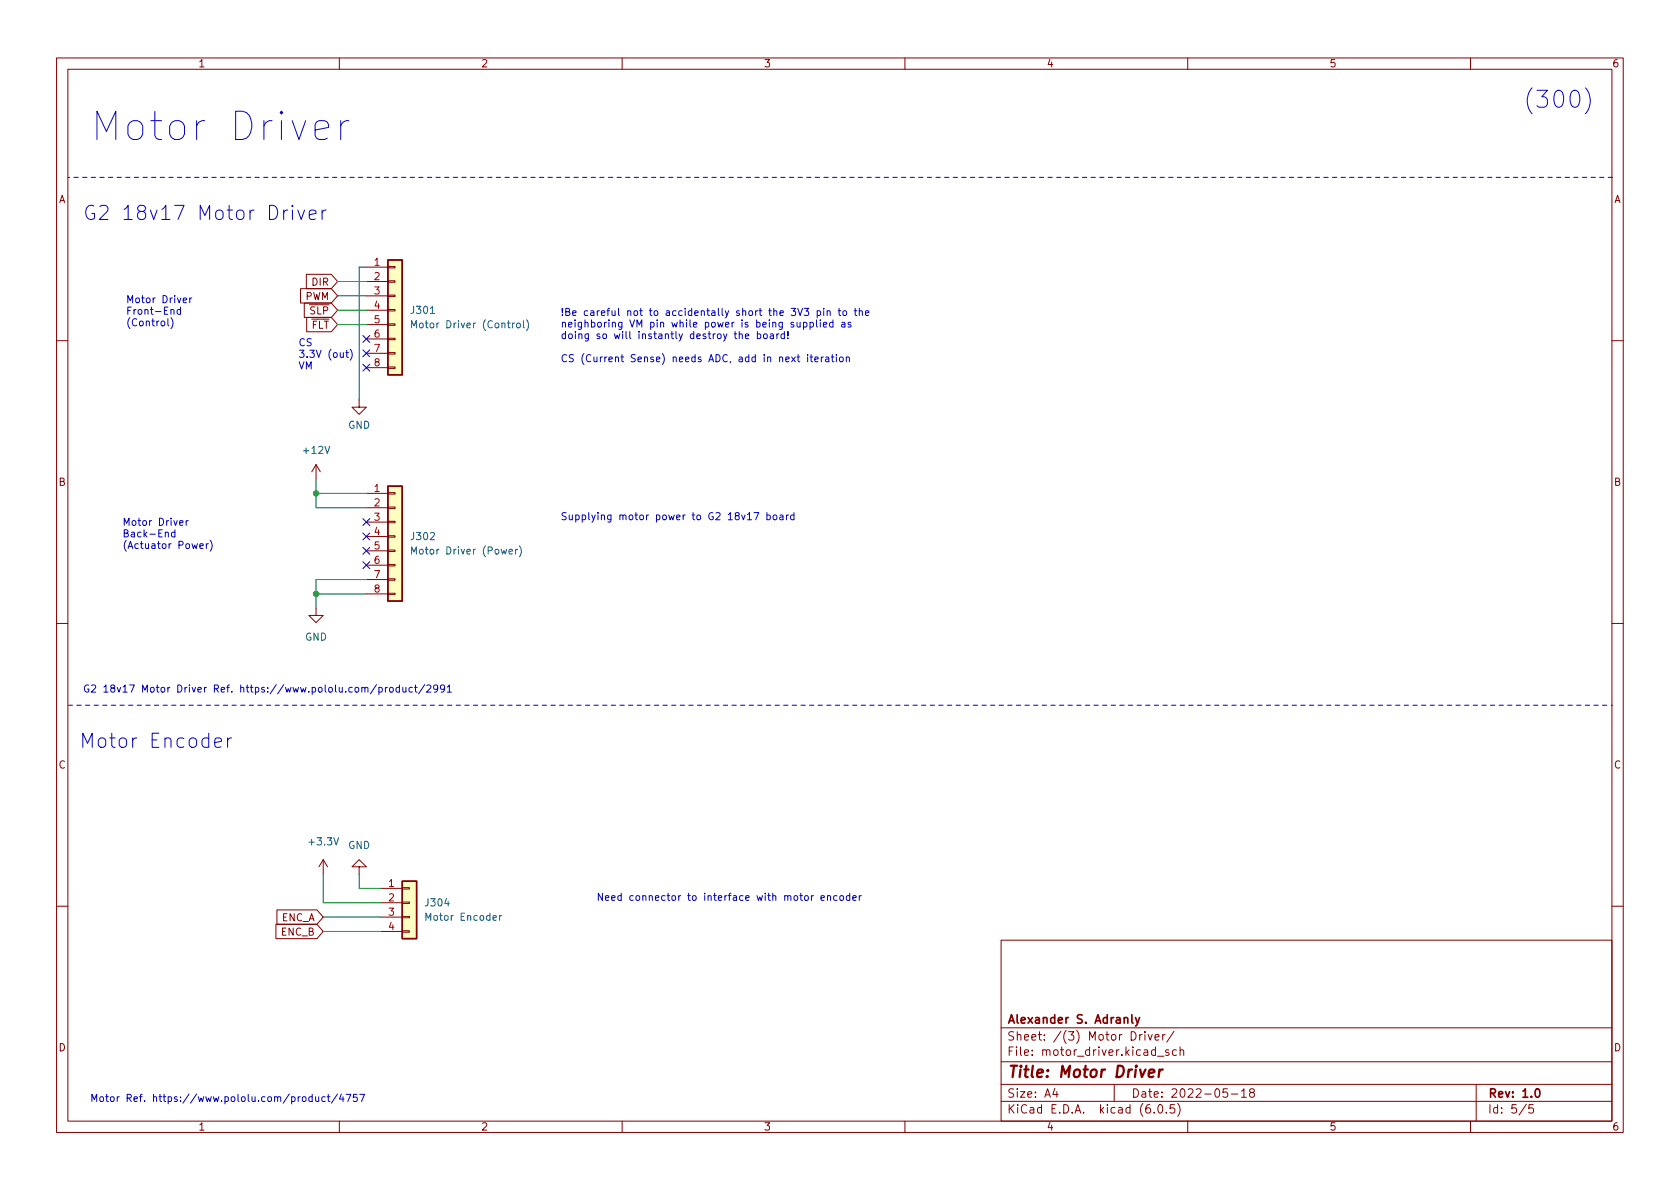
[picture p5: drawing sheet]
<svg xmlns="http://www.w3.org/2000/svg" width="297mm" height="210mm" viewBox="0 0 297 210" stroke-linecap="round" stroke-linejoin="round" font-family="sans-serif">
<g fill="none" stroke="#840000" stroke-width=".18">
<path d="M10 10.2h277v190.1h-277zM12 12.2h273v186.1h-273zM60 10.2v2M110 10.2v2M160 10.2v2M210 10.2v2M260 10.2v2M53.1 51h5.5l1.1 1.3-1.1 1.3h-5.5zM53.8 53.6h4.8l1.1 1.3-1.1 1.2h-4.8zM54.2 48.5h4.4l1.1 1.3-1.1 1.2h-4.4zM54.2 56.1h4.4l1.1 1.3-1.1 1.3h-4.4zM64.8 47.2h3.8"/>
<path d="M64.8 49.8h3.8M64.8 52.3h3.8M64.8 54.9h3.8M64.8 57.4h3.8M64.8 59.9h3.8M68.6 59.8h1.2v.3h-1.2zM68.6 57.3h1.2v.2h-1.2zM68.6 54.7h1.2v.3h-1.2zM68.6 52.2h1.2v.2h-1.2zM68.6 49.7h1.2v.2h-1.2zM68.6 47.1h1.2v.3h-1.2zM10 60.2h2"/>
<path d="M63.5 70.7v1.3h1.3l-1.3 1.3-1.3-1.3h1.3M64.8 62.5h3.8M64.8 65h3.8M68.6 64.9h1.2v.2h-1.2zM68.6 62.4h1.2v.2h-1.2zM285 60.2h2M55.9 82.2l-.8 1.2M55.9 82.2v2.5M55.9 82.2l.7 1.2M64.8 87.2h3.8M64.8 89.8h3.8M64.8 92.3h3.8"/>
<path d="M64.8 94.9h3.8M64.8 97.4h3.8M64.8 99.9h3.8M68.6 99.8h1.2v.3h-1.2zM68.6 97.3h1.2v.2h-1.2zM68.6 94.7h1.2v.3h-1.2zM68.6 92.2h1.2v.3h-1.2zM68.6 89.7h1.2v.2h-1.2zM68.6 87.1h1.2v.3h-1.2zM10 110.2h2M55.9 107.6v1.2h1.2l-1.2 1.3-1.3-1.3h1.3M64.8 102.5h3.8"/>
<path d="M64.8 105h3.8M68.6 104.9h1.2v.3h-1.2zM68.6 102.4h1.2v.2h-1.2zM285 110.2h2M57.1 152l-.7 1.3M57.1 152v2.6M57.1 152l.8 1.3M63.5 153.3h1.3l-1.3-1.3-1.3 1.3h1.3v1.3M67.3 157.1h3.8M67.3 159.6h3.8M71.1 159.5h1.3v.3h-1.3zM71.1 157h1.3v.2h-1.3z"/>
<path d="M10 160.2h2M48.8 163.4h7.2l1.1 1.3-1.1 1.3h-7.2zM49 160.9h7l1.1 1.3-1.1 1.2h-7zM67.3 162.2h3.8M67.3 164.7h3.8M71.1 164.6h1.3v.2h-1.3zM71.1 162h1.3v.3h-1.3zM177 166.3h108v32h-108zM285 160.2h2M60 198.3v2M110 198.3v2M160 198.3v2"/>
<path d="M177 194.8h108M177 191.8h108M177 187.8h108M177 181.8h108M186.5 192.5l-.4 1h1M186.9 193v1M197 191.8v3M201.5 182.9v1M201.9 182.9l-.3 .1-.1 .2M202.4 182.4v.2M202.4 182.9v1M203 182.9l.4 1 .3-1"/>
<path d="M204.1 196.7v.1M204.2 183.4l.7-.1v-.3l-.5-.1-.2 .2 .1 .8h.6M204.6 186.8h1.2M204.9 195.4l.2-.1a.81 .81 0 0 1 .6 .7 .81 .81 0 0 1-.3 .8h-.2a.81 .81 0 0 1-.6-.6 .81 .81 0 0 1 .3-.8zM205.6 182.9v1M206 182.9l-.3 .1-.1 .2M206.2 196.7v.1M206.6 185.7l-.3-.1-.2 .2v.3l.5 .1v.4h-.5M207.6 182.4l-1.3 1.9M207.6 195.3h-.7v.7l.2-.1 .5 .1 .1 .2-.1 .5-.2 .1-.5-.1M208 185.7l-.4-.1-.3 .3v.4l.1 .3h.6M208.2 195.1a1.72 1.72 0 0 1 0 2.3"/>
<path d="M208.6 185.8l.3-.2 .3 .1 .1 .9M208.6 185.1v1.5M210 198.3v2M217 192.5h-.7l-.1 .7 .2-.1 .5 .1 .2 .2-.1 .5-.2 .1-.6-.1M217.7 193.5h1.2M219.5 193l.4-.5v1.5M219.5 194h.9M221.2 193.2l-.3-.3 .1-.2 .2-.2 .4 .1 .2 .2-.1 .2-.6 .2-.2 .3 .1 .4 .2 .1h.4l.2-.3-.1-.4-.2-.1M260 198.3v2M261 191.8v6.5M269.9 195.3l-1.3 1.9M271.1 195.3h-.7l-.1 .7 .2-.1 .5 .1 .2 .2-.1 .5-.2 .1-.6-.1"/>
</g>
<path d="M200.1 179.4v1.3l.2 .2M200.8 179.9l.3 1M201.5 179.9l-.5 1.4-.2 .1M271.6 192.6l.2-.1a.82 .82 0 0 1 .6 .7 .82 .82 0 0 1-.3 .8h-.2a.81 .81 0 0 1-.6-.6 .81 .81 0 0 1 .3-.8z" fill="none" stroke="#840000" stroke-width=".3"/>
<path d="M203.1 189.8l1-.2-.1-.4-.1-.1-.6 .1-.2 1 .2 .3 .6-.1M205 189.1l-.2 1.4M205.6 189.1l-.4 .1-.2 .3" fill="none" stroke="#840000" stroke-width=".4"/>
<g fill="#ffffc2" stroke="#ffffc2" stroke-width=".18">
<path d="M68.6 46h2.5v20.3h-2.5z"/>
<path d="M68.6 86h2.5v20.3h-2.5z"/>
<path d="M71.1 155.8h2.6v10.2h-2.6z"/>
</g>
<path d="M68.6 46h2.5v20.3h-2.5zM68.6 86h2.5v20.3h-2.5zM71.1 155.8h2.6v10.2h-2.6z" fill="none" stroke="#840000" stroke-width=".25"/>
<path d="M72.8 58v-1.3l.4 .9 .4-.9v1.3M91.4 57.2l.2-.1 .3 .1 .1 .5-.1 .2-.3 .1-.2-.1zM92.5 56.7v1.1l.2 .2M93.1 56.5a1.46 1.46 0 0 1 0 2M72.8 98v-1.3l.4 .9 .4-.9v1.3M91.2 97.1v.9M91.5 97.1l-.3 .3M91.8 96.5a1.46 1.46 0 0 1 0 2M88.3 161.9v.8M88.7 161.9l-.4 .2" fill="none" stroke="#006464" stroke-width=".18"/>
<g fill="none" stroke="#0000c2" stroke-width=".18">
<path d="M280.3 15.5a3.4 3.4 0 0 1 0 4.6M51.7 36.3l-.1 .1 .1 .1 .1-.1-.1-.1v.2M51.7 37.1v1.7M52.7 37.1l.6 1.7 .5-1.7M54.7 38l1.2-.3-.1-.4-.8-.2-.3 .4v1l.1 .2 .2 .1 .8-.1M55.7 23l2.4-.5v-.4l-.2-.5-.5-.3h-1l-.4 .3-.3 .5v1.9l.3 .4 .4 .3h1l.5-.3M56.9 37.1v1.7M57.7 37.1a.64 .64 0 0 0-.8 .5M60.2 21.3v3.4M61.7 21.3a1.28 1.28 0 0 0-1.5 1M29.7 56.4v1l.2 .2M30.2 54.9l.2-.2 .3 .1 .1 .8"/>
<path d="M30.2 56.2a1.46 1.46 0 0 1 0 1.9M31.9 54.8l-.3-.1-.3 .3 .1 .5h.5M31.9 54.3v1.3M32.4 53.1l.6-.1-.1-.3h-.3l-.2 .2 .1 .6h.4M33.5 52.7v.8M33.9 52.7l-.4 .2M130.7 59.2l.2-.2 .3 .1v.8M131.8 59.5l.6-.2-.1-.2-.3-.1-.2 .2 .1 .6h.4M133.9 59.1l.4-.1 .2 .3-.1 .5h-.5M133.9 58.6v1.3M135.1 59.2l.1-.2 .4 .2 .1 .4-.2 .2-.3 .1-.1-.1zM136.2 59.1h.5l.1 .8"/>
<path d="M136.8 59.3l-.5 .1-.2 .2 .2 .3 .5-.1M137.4 59v.9M137.7 59l-.3 .3M138.7 59.1l-.4-.1-.2 .3 .1 .5h.5M138.7 58.6v1.3M139.3 59.8v.1M139.3 58.6v.8M140.9 57l.1 .8h.3l.2-.1M141 54.5l.5 1.3 .4-1.3M141.5 57v.8M142.1 57.1l.3-.1 .3 .2-.1 .6h-.5M142.1 57v1.3"/>
<path d="M142.2 54.5h.8l-.4 .5 .3 .1v.6l-.2 .1-.5-.1M143.2 57.1l.4-.1 .2 .2-.1 .6h-.5M143.2 57v1.3M144.4 56.6v1.1l.2 .1M144.5 55l.4-.1 .2 .3-.1 .5h-.5M144.5 54.9v1.3M145 56.6v.1M145 57v.8M145.6 57.4l.6-.1-.1-.2-.3-.1-.2 .2v.6h.5M145.6 54.5v.1M145.6 54.9v.9M146.2 55.1l.2-.2 .3 .1 .1 .8"/>
<path d="M146.2 54.9v.9M147.3 57.1l-.4-.1-.2 .2 .1 .6h.5M147.3 56.6v1.2M148.2 54.9h.5M148.4 54.5v1.1l.3 .2M148.8 57.1h.5l.1 .7M149.2 55l.3-.1 .2 .3v.4l-.2 .2-.3-.1-.2-.1zM149.4 57.3l-.4 .1-.2 .1 .2 .3h.4M150.4 57.1l-.3-.1-.2 .2 .1 .2 .4 .1v.3h-.5M151 54.9h.5M151.2 54.5v1.1l.3 .2M151.9 55.1l.2-.2 .3 .1 .1 .8"/>
<path d="M151.9 54.5v1.3M153 55.4l.6-.1v-.3l-.4-.1-.2 .2 .1 .6h.5M61.1 62.4h.5M61.3 61.9v1.1l.3 .2M61.9 61.7a1.46 1.46 0 0 1 0 2M140.9 63.1h.5M141.1 62.7v1.1l.3 .2M142.8 62.7v.1M142.8 63.1v.9M143.2 63.1h.5M143.4 62.7v1.1l.3 .2M144.1 63.6l.6-.2-.1-.2-.3-.1-.2 .2v.6h.5"/>
<path d="M145.2 63.1v.9M145.6 63.1l-.4 .3M146 63.2h.5v.8M146.5 63.4l-.4 .1-.2 .2 .2 .3 .4-.1M147 63.1h.5M147.2 62.7v1.1l.3 .2M147.9 62.7v.1M147.9 63.1v.9M148.5 63.2l.2-.1 .3 .1 .1 .5-.1 .2-.3 .1-.2-.1zM149.6 63.2l.2-.1 .3 .1 .1 .8M149.6 63.1v.9M30.9 94.2l-.3-.1-.3 .2 .1 .6h.5"/>
<path d="M30.9 93.7v1.2M31.8 92.5l.6-.1-.1-.3h-.4l-.1 .1v.6h.5M32.9 92.1v.8M33.3 92.1l-.4 .2M35.3 96.6l.6-.2v-.2l-.4-.1-.2 .2 .1 .6h.5M36.5 96.1v.9M36.8 96.1l-.3 .3M37.1 95.5a1.46 1.46 0 0 1 0 2M132.2 91.9h.7M133.3 90.6h.9l-.6 1.3M135.6 91.1h.4l.2 .2-.1 .6h-.5M135.6 90.6v1.3"/>
<path d="M136.8 91.1h.3l.3 .2v.4l-.3 .2h-.3l-.1-.2zM137.9 91.1h.5v.8M138.4 91.4h-.4l-.2 .2 .2 .3h.4M139.1 91.1v.8M139.4 91.1l-.3 .2M140.4 91.1h-.4l-.2 .2 .1 .6h.5M140.4 90.6v1.3M38 131.3l1.2-.2-.2-.5-.7-.1-.3 .3v1l.1 .2 .2 .2 .7-.2M40.2 130.5v1.7M41 130.5a.64 .64 0 0 0-.8 .5M66.6 121.1l-1.1 1.6M67 121.6l.4-.1 .2 .3-.1 .5h-.5"/>
<path d="M67 121.5v1.3M68.1 121.5v.9M68.5 121.5l-.4 .3M69 121.6l.3-.1 .2 .3v.4l-.2 .2-.3-.1-.1-.1zM70.6 121.6l-.3-.1-.3 .3 .1 .5h.5M70.6 121.1v1.3M71.2 121.5l.1 .8 .3 .1 .2-.1M71.8 121.5v.9M72.9 121.6l-.3-.1-.3 .3 .1 .5h.5M73.3 121.5h.5M73.5 121.1v1.1l.3 .2M75.1 121.1l-1.1 1.6"/>
<path d="M75.5 121.2l.4-.1 .3 .4-.8 .9h.8M77.4 121.7l-.2 .2h-.3l-.2-.2 .1-.5 .4-.1 .1 .1a.84 .84 0 0 1-.3 1.2h-.2M78.6 121.7l-.2 .2-.4-.1-.1-.1 .1-.5 .4-.1 .1 .1a.84 .84 0 0 1-.3 1.2h-.2M79.1 121.5l.4-.4v1.3M79.1 122.4h.7M143.5 158.4v.8M143.8 158.4l-.3 .2M145.2 158.8l.6-.1-.1-.3h-.4l-.1 .2v.6h.5M146.3 158.5l.2-.1h.3l.1 .8M146.3 158.4v.8M148 158.4h-.4l-.2 .2 .1 .6h.5M148.6 158.4h.3l.3 .2v.4l-.3 .2h-.3l-.1-.2z"/>
<path d="M150.2 158.4h-.3l-.3 .2 .2 .6h.4M150.2 158v1.2M150.8 158.8l.6-.1-.1-.3h-.3l-.2 .2v.6h.5M151.9 158.4v.8M152.3 158.4l-.4 .2M55.2 194l-.4-.1-.2 .3 .1 .5h.5M55.2 193.5v1.3M55.8 193.9l.1 .8 .3 .1 .1-.1M56.3 193.9v.9M57.5 194l-.4-.1-.2 .3 .1 .5h.5M57.9 193.9h.4M58 193.5v1.1l.3 .2"/>
<path d="M59.7 193.5l-1.1 1.6M60.3 193.5l-.3 .9h.8M60.6 193.9v.9M61.2 193.5h.8l-.5 1.3M63.1 193.5h-.6v.6l.1-.1 .5 .1 .1 .1-.1 .5-.2 .1-.4-.1M63.6 193.5h.9l-.6 1.3"/>
</g>
<path d="M285.1 31.4h-273M12.1 124.7h273" fill="none" stroke="#0000c2" stroke-width=".18" stroke-dasharray=".8 .8"/>
<g fill="none" stroke="#009600" stroke-width=".18">
<path d="M59.7 54.9h5.1M59.7 57.4h5.1M59.7 52.3h5.1M59.7 49.8h5.1M64.8 47.2h-1.3v23.5M55.9 84.7v5.1h8.9M55.9 87.2h8.9M55.9 105h8.9M64.8 102.5h-8.9v5.1M57.1 154.6v5h10.2M63.5 154.6v2.5h3.8M57.1 164.7h10.2"/>
<path d="M57.1 162.2h10.2"/>
</g>
<g fill="none" stroke="#000084" stroke-width=".18">
<path d="M64.2 59.3l1.2 1.2M65.4 59.3l-1.2 1.2M64.2 61.9l1.2 1.2M64.2 64.4l1.2 1.2M65.4 61.9l-1.2 1.2M65.4 64.4l-1.2 1.2M64.2 96.8l1.2 1.2M64.2 91.7l1.2 1.2M64.2 94.3l1.2 1.2M64.2 99.3l1.2 1.3M65.4 96.8l-1.2 1.2M65.4 91.7l-1.2 1.2"/>
<path d="M65.4 94.3l-1.2 1.2M65.4 99.3l-1.2 1.3"/>
</g>
<g fill="#009600" stroke="#009600" stroke-width=".18">
<circle cx="55.9" cy="87.2" r=".46"/>
<circle cx="55.9" cy="105" r=".46"/>
</g>
<text font-size="7" fill="#0000c2" x="15.9" y="24.9">Motor Driver</text>
<text font-size="4.2" fill="#0000c2" x="269.2" y="19.1">(300)</text>
<g font-size="3.5" fill="#0000c2">
<text x="14.6" y="38.9">G2 18v17 Motor Driver</text>
<text x="14" y="132.3">Motor Encoder</text>
</g>
<text font-size="2.8" fill="#840000" x="178" y="190.6">Title: Motor Driver</text>
<g font-size="2.1" fill="#840000">
<text x="178" y="184">Sheet: /(3) Motor Driver/</text>
<text x="178" y="181">Alexander S. Adranly</text>
<text x="178" y="186.7">File: motor_driver.kicad_sch</text>
<text x="178" y="196.9">KiCad E.D.A. kicad (6.0.5)</text>
<text x="178" y="194.1">Size: A4</text>
<text x="200" y="194.1">Date: 2022-05-18</text>
<text x="263" y="194.1">Rev: 1.0</text>
<text x="263" y="196.9">Id: 5/5</text>
</g>
<g font-size="1.8" fill="#840000">
<text x="35" y="11.9">1</text>
<text x="85" y="11.9">2</text>
<text x="135" y="11.9">3</text>
<text x="185" y="11.9">4</text>
<text x="235" y="11.9">5</text>
<text x="285" y="11.9">6</text>
<text x="10.3" y="35.9">A</text>
<text x="285.3" y="35.9">A</text>
<text x="53.9" y="53">PWM</text>
<text x="55.2" y="50.5">DIR</text>
<text x="53.4" y="55.6">~{SLP}</text>
<text x="53.6" y="58.1">~{FLT}</text>
<text x="10.3" y="85.9">B</text>
<text x="285.3" y="85.9">B</text>
<text x="10.3" y="135.9">C</text>
<text x="285.3" y="135.9">C</text>
<text x="49.7" y="162.9">ENC_A</text>
<text x="49.7" y="165.4">ENC_B</text>
<text x="10.3" y="185.9">D</text>
<text x="285.3" y="185.9">D</text>
<text x="35" y="199.9">1</text>
<text x="85" y="199.9">2</text>
<text x="135" y="199.9">3</text>
<text x="185" y="199.9">4</text>
<text x="235" y="199.9">5</text>
<text x="285" y="199.9">6</text>
</g>
<g font-size="1.8" fill="#a90000">
<text x="66.2" y="47">1</text>
<text x="66.2" y="49.5">2</text>
<text x="66.2" y="52.1">3</text>
<text x="66.2" y="54.6">4</text>
<text x="66.2" y="57.1">5</text>
<text x="66.2" y="59.7">6</text>
<text x="66.2" y="62.2">7</text>
<text x="66.2" y="64.8">8</text>
<text x="66.2" y="87">1</text>
<text x="66.2" y="89.5">2</text>
<text x="66.2" y="92.1">3</text>
<text x="66.2" y="94.6">4</text>
<text x="66.2" y="97.1">5</text>
<text x="66.2" y="99.7">6</text>
<text x="66.2" y="102.2">7</text>
<text x="66.2" y="104.8">8</text>
<text x="68.7" y="156.8">1</text>
<text x="68.7" y="159.4">2</text>
<text x="68.7" y="161.9">3</text>
<text x="68.7" y="164.5">4</text>
</g>
<g font-size="1.8" fill="#0000c2">
<text x="22.2" y="53.6">Motor Driver</text>
<text x="22.2" y="55.6">Front-End</text>
<text x="22.2" y="57.7">(Control)</text>
<text x="99.1" y="55.9">!Be careful not to accidentally short the 3V3 pin to the</text>
<text x="99.1" y="57.9">neighboring VM pin while power is being supplied as</text>
<text x="99.1" y="59.9">doing so will instantly destroy the board!</text>
<text x="52.7" y="61.2">CS</text>
<text x="52.7" y="63.3">3.3V (out)</text>
<text x="52.7" y="65.3">VM</text>
<text x="99.1" y="64">CS (Current Sense) needs ADC, add in next iteration</text>
<text x="21.6" y="93">Motor Driver</text>
<text x="21.6" y="95">Back-End</text>
<text x="99.1" y="92">Supplying motor power to G2 18v17 board</text>
<text x="21.6" y="97.1">(Actuator Power)</text>
<text x="14.6" y="122.5">G2 18v17 Motor Driver Ref. https://www.pololu.com/product/2991</text>
<text x="105.4" y="159.3">Need connector to interface with motor encoder</text>
<text x="15.9" y="194.8">Motor Ref. https://www.pololu.com/product/4757</text>
</g>
<g font-size="1.8" fill="#006464">
<text x="72.8" y="55.5">J301</text>
<text x="73.9" y="58">Motor Driver (Control)</text>
<text x="61.5" y="75.8">GND</text>
<text x="53.8" y="80.3">+12V</text>
<text x="72.8" y="95.5">J302</text>
<text x="73.7" y="98">Motor Driver (Power)</text>
<text x="53.9" y="113.3">GND</text>
<text x="54.8" y="149.5">+3.3V</text>
<text x="61.5" y="150.1">GND</text>
<text x="75.3" y="160.3">J304</text>
<text x="75.7" y="162.8">Motor Encoder</text>
</g>
</svg>
